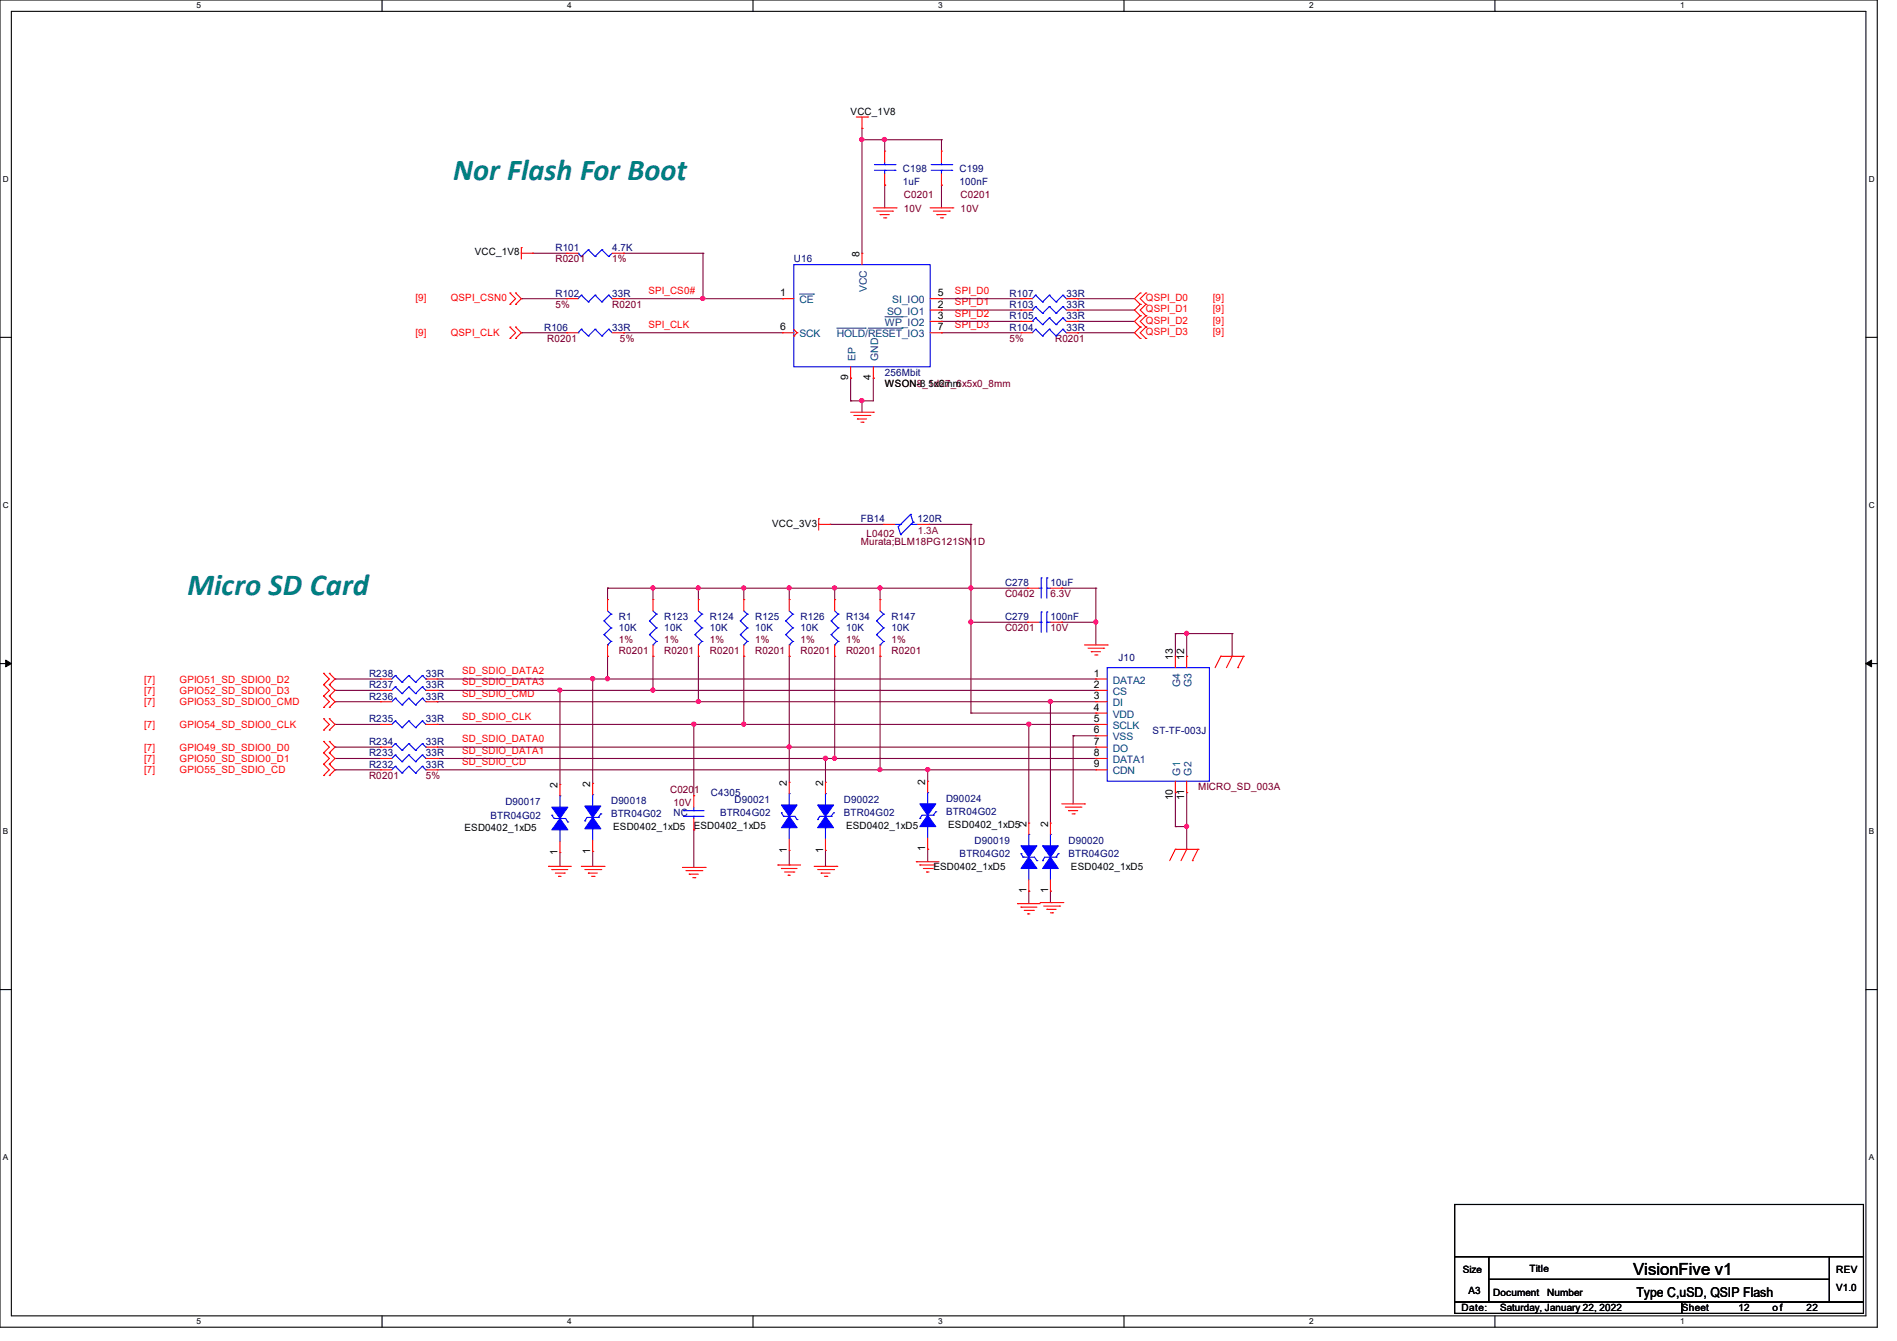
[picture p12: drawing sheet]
<svg xmlns="http://www.w3.org/2000/svg" width="297mm" height="210mm" viewBox="0 0 297 210" stroke-linecap="round" stroke-linejoin="round" font-family="sans-serif">
<path d="M0 0h293.9v207.9h-293.9zM1.8 1.8h290.3v204.3h-290.3z" fill="none" stroke="#000" stroke-width=".17"/>
<g fill="#fff">
<path d="M30.8 .2h.7v1.4h-.7z"/>
<path d="M30.8 206.2h.7v1.4h-.7z"/>
</g>
<path d="M59.8 0v1.8M59.8 206.1v1.8" fill="none" stroke="#000" stroke-width=".17"/>
<g fill="#fff">
<path d="M88.8 .2h.7v1.4h-.7z"/>
<path d="M88.8 206.2h.7v1.4h-.7z"/>
</g>
<path d="M117.9 0v1.8M117.9 206.1v1.8" fill="none" stroke="#000" stroke-width=".17"/>
<g fill="#fff">
<path d="M146.9 .2h.7v1.4h-.7z"/>
<path d="M146.9 206.2h.7v1.4h-.7z"/>
</g>
<path d="M176 0v1.8M176 206.1v1.8" fill="none" stroke="#000" stroke-width=".17"/>
<g fill="#fff">
<path d="M205 .2h.7v1.4h-.7z"/>
<path d="M205 206.2h.7v1.4h-.7z"/>
</g>
<path d="M234.1 0v1.8M234.1 206.1v1.8" fill="none" stroke="#000" stroke-width=".17"/>
<g fill="#fff">
<path d="M263.1 .2h.6v1.4h-.6z"/>
<path d="M263.1 206.2h.6v1.4h-.6z"/>
<path d="M.5 27.3h.9v1.4h-.9z"/>
<path d="M292.6 27.3h.9v1.4h-.9z"/>
<path d="M.5 78.4h.9v1.4h-.9z"/>
<path d="M292.6 78.4h.9v1.4h-.9z"/>
</g>
<path d="M0 52.8h1.8M292.1 52.8h1.8" fill="none" stroke="#000" stroke-width=".17"/>
<g fill="#fff">
<path d="M.5 129.5h.8v1.4h-.8z"/>
<path d="M292.6 129.5h.8v1.4h-.8z"/>
</g>
<path d="M0 103.9h1.8M292.1 103.9h1.8" fill="none" stroke="#000" stroke-width=".17"/>
<path d="M.9 103.4l.9 .5-.9 .5zM292.1 103.9l.9-.5v1z" fill="#000" stroke="#000" stroke-width=".16"/>
<g fill="#fff">
<path d="M.5 180.5h.8v1.4h-.8z"/>
<path d="M292.6 180.5h.8v1.4h-.8z"/>
</g>
<path d="M0 155h1.8M292.1 155h1.8M227.8 188.6h64v8.2h-64zM227.8 196.8h5.3v7.1h-5.3zM233.1 196.8h53.3v3.6h-53.3zM286.4 196.8h5.4v7.1h-5.4zM227.8 203.9h35.5v1.8h-35.5zM233.1 200.4h53.3v3.5h-53.3zM263.3 203.9h28.5v1.8h-28.5z" fill="none" stroke="#000" stroke-width=".17"/>
<g fill="none" stroke="#800040" stroke-width=".17">
<path d="M83.4 39.7h.1M83.4 39.7h5.3M97.6 39.7h.1M97.6 39.7h12.5M110.1 39.7h.1M110.1 39.7v7.1M135 20.1h.1M135 21.9h.1M135 20.1v19.6M135 21.9h12.4M138.5 21.9h.1M138.5 29h.1"/>
<path d="M138.5 21.9v1.8M138.5 29v3.6M147.4 21.9h.1M147.4 29h.1M147.4 21.9v1.8M147.4 29v3.6M81.6 46.8h.1M81.6 52.1h.1M81.6 46.8h7.1M81.6 52.1h7.1M97.6 46.8h.1M97.6 52.1h.1"/>
<path d="M97.6 46.8h24.9M97.6 52.1h24.9M110.1 46.8h.1M133.2 59.2h.1M133.2 59.2v3.6M136.7 59.2h.1M136.7 59.2v3.6h-3.5M147.4 48.6h.1M147.4 52.1h.1M147.4 50.3h.1M147.4 46.8h.1M147.4 46.8h12.5"/>
<path d="M147.4 48.6h12.5M147.4 52.1h12.5M147.4 50.3h12.5M168.7 48.6h.1M168.7 52.1h.1M168.7 50.3h.1M168.7 46.8h.1M168.7 46.8h8.9M168.7 48.6h8.9M168.7 52.1h8.9M168.7 50.3h8.9M133.2 62.8h.1"/>
<path d="M135 62.8h.1M135 62.8v1.8M95.1 92.1h.1M95.1 92.1h65.8M95.1 92.1v1.8M102.2 92.1h.1M102.2 92.1v1.8M109.3 92.1h.1M109.3 92.1v1.8M116.5 92.1h.1M116.5 92.1v1.8M123.6 92.1h.1"/>
<path d="M123.6 92.1v1.8M130 82.1h.1M130 82.1h8.3M130.7 92.1h.1M130.7 92.1v1.8M137.8 92.1h.1M137.8 92.1v1.8M145.5 82.1h.1M145.5 82.1h6.5M152 92.1h.1M152 97.5h.1M152 82.1h.1"/>
<path d="M152 82.1v29.6M152 97.5h8.9M166.2 92.1h.1M166.2 97.5h.1M166.2 97.5h5.4M166.2 92.1h5.4M171.6 92.1h.1M171.6 97.5h.1M171.6 92.1v8.9M184 99.2h.1M184 99.2v3.6M184 99.2h8.9"/>
<path d="M185.8 99.2h.1M185.8 99.2v3.6M192.9 99.2h.1M192.9 99.2v3.6M52.5 109.9h.1M52.5 117h.1M52.5 118.8h.1M52.5 113.5h.1M52.5 108.1h.1M52.5 106.3h.1M52.5 118.8h7.1M52.5 117h7.1"/>
<path d="M52.5 113.5h7.1M52.5 109.9h7.1M52.5 108.1h7.1M52.5 106.3h7.1M68.5 113.5h.1M68.5 109.9h.1M68.5 118.8h103.1M68.5 117h103.1M68.5 113.5h103.1M68.5 109.9h103.1M68.5 108.1h103.1M68.5 106.3h103.1"/>
<path d="M87.7 108.1h.1M87.7 108.1v14.8M92.8 106.3h.1M92.8 106.3v16.4M95.1 102.8h.1M95.1 106.3h.1M95.1 102.8v3.5M102.2 102.8h.1M102.2 108.1h.1M102.2 102.8v5.3M108.6 113.5h.1M108.6 113.5v11.1"/>
<path d="M109.3 102.8h.1M109.3 102.8v7.1M116.5 102.8h.1M116.5 113.5h.1M116.5 102.8v10.7M123.6 117h.1M123.6 102.8h.1M123.6 102.8v19.7M129.2 118.8h.1M129.2 118.8v3.7M130.7 102.8h.1M130.7 118.8h.1"/>
<path d="M130.7 102.8v16M137.8 102.8h.1M137.8 102.8v17.8M152 111.7h.1M152 111.7h19.6M161.1 113.5h.1M161.1 113.5v15.4M164.5 109.9h.1M164.5 109.9v19M168 115.2h.1M168 115.2h3.6M168 115.2v10.7"/>
<path d="M52.5 120.6h.1M52.5 120.6h7.1M68.5 120.6h103.1M87.7 135.7h.1M87.7 133.5v2.2M92.8 133.3h.1M92.8 133.3v2.4M108.6 130h.1M108.6 130v5.8M123.6 135.5h.1M123.6 133.2v2.3M129.2 135.7h.1"/>
<path d="M129.2 133.2v2.5M137.8 120.6h.1M145.2 120.6h.1M145.2 133h.1M145.2 120.6v1.7M145.2 133v2M161.1 139.6h.1M161.1 139.6v1.9M164.5 139.6h.1M164.5 139.6v1.8h.1M184 124.1h.1M184 129.5h.1"/>
<path d="M184 124.1v5.4M184 129.5h1.8M185.8 124.1h.1M185.8 129.5h.1M185.8 124.1v8.9M164.6 141.4h.1"/>
</g>
<g fill="#f0f" stroke="#f0f" stroke-width=".17">
<circle cx="138.5" cy="21.8" r=".33"/>
<circle cx="110" cy="46.7" r=".33"/>
<circle cx="134.9" cy="62.7" r=".33"/>
<circle cx="129.3" cy="118.7" r=".33"/>
<circle cx="108.6" cy="113.4" r=".33"/>
<circle cx="87.6" cy="108.1" r=".33"/>
<circle cx="92.8" cy="106.3" r=".33"/>
<circle cx="185.8" cy="129.4" r=".32"/>
<circle cx="185.8" cy="99.2" r=".32"/>
<circle cx="152" cy="97.4" r=".32"/>
<circle cx="171.6" cy="97.4" r=".32"/>
<circle cx="134.9" cy="21.8" r=".33"/>
<circle cx="95.1" cy="106.3" r=".32"/>
<circle cx="102.2" cy="108.1" r=".32"/>
<circle cx="109.3" cy="109.9" r=".32"/>
<circle cx="164.4" cy="109.9" r=".32"/>
<circle cx="116.4" cy="113.4" r=".32"/>
<circle cx="130.7" cy="118.7" r=".32"/>
<circle cx="137.8" cy="120.5" r=".32"/>
<circle cx="102.2" cy="92.1" r=".32"/>
<circle cx="116.4" cy="92.1" r=".32"/>
<circle cx="109.3" cy="92.1" r=".32"/>
<circle cx="130.7" cy="92.1" r=".32"/>
<circle cx="123.5" cy="92.1" r=".32"/>
<circle cx="152" cy="92.1" r=".32"/>
<circle cx="137.8" cy="92.1" r=".32"/>
<circle cx="123.5" cy="117" r=".32"/>
<circle cx="145.3" cy="120.5" r=".33"/>
<circle cx="161.1" cy="113.4" r=".33"/>
</g>
<g fill="none" stroke="#f00" stroke-width=".17">
<path d="M134.1 18.3h1.7M135 18.3v1.8M135.8 18.3h.1M81.6 38.8h.1M81.6 39.7h1.8M81.6 38.8v1.8M83.4 39.7h.1M88.7 39.7h.1M88.7 39.7h1.8M95.8 39.7h1.8M97.6 39.7h.1M135 20.1h.1"/>
<path d="M135 39.7h.1M135 39.7v1.7M136.7 32.6h3.6M137.2 33.1h2.5M137.8 33.6h.1M137.8 33.6h1.4M138.3 34.1h.4M138.5 23.7h.1M138.5 29h.1M138.5 23.7v1.7M138.5 27.2v1.8M138.7 34.1h.1"/>
<path d="M139.7 33.1h.1M140.3 32.6h.1M145.6 32.6h3.6M146.1 33.1h2.5M146.7 33.6h.1M146.7 33.6h1.4M147.2 34.1h.4M147.4 23.7h.1M147.4 29h.1M147.4 23.7v1.7M147.4 27.2v1.8M147.6 34.1h.1"/>
<path d="M148.6 33.1h.1M149.2 32.6h.1M79.8 47.7h.1M79.8 45.9h.1M79.8 53h.1M79.8 51.2h.1M79.8 45.9l.9 .9-.9 .9M79.8 51.2l.9 .9-.9 .9M80.7 45.9h.1M80.7 47.7h.1M80.7 51.2h.1M80.7 53h.1"/>
<path d="M80.7 45.9l.9 .9-.9 .9M80.7 51.2l.9 .9-.9 .9M88.7 52.1h.1M88.7 46.8h.1M88.7 52.1h1.8M88.7 46.8h1.8M95.8 52.1h1.8M95.8 46.8h1.8M97.6 52.1h.1M97.6 46.8h.1M122.5 46.8h.1M122.5 52.1h.1"/>
<path d="M122.5 52.1h1.8M122.5 46.8h1.8M124.3 52.6h.1M124.3 51.6l.5 .5M124.8 52.1h.1M124.8 52.1l-.5 .5M133.2 59.2h.1M133.2 57.4v1.8M136.7 59.2h.1M136.7 57.4v1.8M145.6 50.3h1.8M145.6 52.1h1.8"/>
<path d="M145.6 46.8h1.8M145.6 48.6h1.8M147.4 48.6h.1M147.4 50.3h.1M147.4 46.8h.1M147.4 52.1h.1M159.9 50.3h.1M159.9 48.6h.1M159.9 52.1h.1M159.9 46.8h.1M159.9 50.3h1.7M159.9 52.1h1.7"/>
<path d="M159.9 46.8h1.7M159.9 48.6h1.7M167 50.3h1.7M167 52.1h1.7M167 46.8h1.7M167 48.6h1.7M168.7 50.3h.1M168.7 48.6h.1M168.7 52.1h.1M168.7 46.8h.1M178.5 47.7h.1M178.5 45.9h.1"/>
<path d="M178.5 49.4h.1M178.5 51.2h.1M178.5 53h.1M178.5 45.9l-.9 .9 .9 .9M178.5 47.7l-.9 .9 .9 .8M178.5 49.4l-.9 .9 .9 .9M178.5 51.2l-.9 .9 .9 .9M179.4 45.9h.1M179.4 47.7h.1M179.4 49.4h.1M179.4 51.2h.1M179.4 53h.1"/>
<path d="M179.4 45.9l-.9 .9 .9 .9M179.4 47.7l-.9 .9 .9 .8M179.4 49.4l-.9 .9 .9 .9M179.4 51.2l-.9 .9 .9 .9M133.2 64.6h3.5M133.7 65.1h2.5M134.2 65.6h.1M134.2 65.6h1.5M134.8 66.1h.3M135.1 66.1h.1M136.2 65.1h.1M136.7 64.6h.1"/>
<path d="M95.1 93.9h.1M95.1 93.9v1.8M102.2 93.9h.1M102.2 93.9v1.8M109.3 93.9h.1M109.3 93.9v1.8M116.5 93.9h.1M116.5 93.9v1.8M123.6 93.9h.1M123.6 93.9v1.8M128.2 81.2h.1M128.2 82.1h1.8"/>
<path d="M128.2 81.2v1.8M130 82.1h.1M130.7 93.9h.1M130.7 93.9v1.8M137.8 93.9h.1M137.8 93.9v1.8M138.3 82.1h.1M138.3 82.1h1.8M143.7 82.1h1.8M145.5 82.1h.1M160.9 92.1h.1M160.9 97.5h.1"/>
<path d="M160.9 92.1h1.8M160.9 97.5h1.8M164.5 92.1h1.7M164.5 97.5h1.7M166.2 92.1h.1M166.2 97.5h.1M50.7 117.9h.1M50.7 116.1h.1M50.7 119.7h.1M50.7 107.2h.1M50.7 105.5h.1M50.7 109h.1"/>
<path d="M50.7 110.8h.1M50.7 114.3h.1M50.7 112.6h.1M50.7 116.1l.9 .9-.9 .9M50.7 117.9l.9 .9-.9 .9M50.7 105.5l.9 .8-.9 .9M50.7 107.2l.9 .9-.9 .9M50.7 109l.9 .9-.9 .9M50.7 112.6l.9 .9-.9 .8M50.7 119.7l.9 .9-.9 .9M51.6 116.1h.1M51.6 117.9h.1"/>
<path d="M51.6 119.7h.1M51.6 105.5h.1M51.6 107.2h.1M51.6 109h.1M51.6 110.8h.1M51.6 112.6h.1M51.6 114.3h.1M51.6 116.1l.9 .9-.9 .9M51.6 117.9l.9 .9-.9 .9M51.6 105.5l.9 .8-.9 .9M51.6 107.2l.9 .9-.9 .9M51.6 109l.9 .9-.9 .9"/>
<path d="M51.6 112.6l.9 .9-.9 .8M51.6 119.7l.9 .9-.9 .9M59.6 106.3h.1M59.6 113.5h.1M59.6 118.8h.1M59.6 109.9h.1M59.6 108.1h.1M59.6 117h.1M59.6 106.3h1.7M59.6 113.5h1.7M59.6 118.8h1.7M59.6 109.9h1.7"/>
<path d="M59.6 108.1h1.7M59.6 117h1.7M66.7 106.3h1.8M66.7 113.5h1.8M66.7 118.8h1.8M66.7 109.9h1.8M66.7 108.1h1.8M66.7 117h1.8M68.5 106.3h.1M68.5 113.5h.1M68.5 118.8h.1M68.5 109.9h.1"/>
<path d="M68.5 108.1h.1M68.5 117h.1M95.1 102.8h.1M95.1 101v1.8M102.2 102.8h.1M102.2 101v1.8M109.3 102.8h.1M109.3 101v1.8M116.5 102.8h.1M116.5 101v1.8M123.6 102.8h.1M123.6 101v1.8"/>
<path d="M130.7 102.8h.1M130.7 101v1.8M137.8 102.8h.1M137.8 101v1.8M169.8 101h3.6M170.3 101.5h2.5M170.9 102.1h.1M170.9 102.1h1.4M171.4 102.6h.3M171.6 106.3h.1M171.6 108.1h.1M171.6 109.9h.1"/>
<path d="M171.6 111.7h.1M171.6 113.5h.1M171.6 115.2h.1M171.6 117h.1M171.6 118.8h.1M171.6 106.3h1.8M171.6 113.5h1.8M171.6 118.8h1.8M171.6 109.9h1.8M171.6 108.1h1.8M171.6 111.7h1.8M171.6 115.2h1.8"/>
<path d="M171.6 117h1.8M171.7 102.6h.1M172.8 101.5h.1M173.4 101h.1M184 102.8h.1M184 102.8v1.8M185.8 102.8h.1M185.8 102.8v1.8M191.1 102.8h.1M191.1 102.8l-.9 1.8M191.1 102.8h3.6M192.9 102.8h.1"/>
<path d="M192.9 102.8l-.9 1.8M193.8 104.6h.1M194.7 102.8h.1M194.7 102.8l-.9 1.8M50.7 121.5h.1M51.6 121.5h.1M59.6 120.6h.1M59.6 120.6h1.7M66.7 120.6h1.8M68.5 120.6h.1M85.9 135.7h.1M85.9 135.7h3.6"/>
<path d="M86.4 136.2h.1M86.4 136.2h2.5M87 136.7h1.3M87.5 137.2h.1M87.5 137.2h.3M87.7 133.5h.1M87.7 122.9h.1M87.7 122.9v1.7M87.7 131.7v1.8M88.3 136.7h.1M91 135.7h3.6M91.6 136.2h2.5"/>
<path d="M92.1 136.7h.1M92.1 136.7h1.4M92.6 137.2h.4M92.8 133.3h.1M92.8 122.7h.1M92.8 122.7v1.8M92.8 131.6v1.7M93 137.2h.1M94.1 136.2h.1M94.6 135.7h.1M106.8 135.8h3.6M107.4 136.4h2.5"/>
<path d="M107.9 136.9h.1M107.9 136.9h1.4M108.5 137.5h.3M108.6 130h.1M108.6 124.6h.1M108.6 124.6v1.8M108.6 128.2v1.8M108.8 137.5h.1M109.9 136.4h.1M110.4 135.8h.1M121.8 135.5h.1M121.8 135.5h3.5"/>
<path d="M122.3 136h.1M122.3 136h2.5M122.9 136.6h1.4M123.4 137.1h.1M123.4 137.1h.3M123.6 133.2h.1M123.6 122.5h.1M123.6 122.5v1.8M123.6 131.4v1.8M124.3 136.6h.1M127.5 135.7h3.5M128 136.2h2.5"/>
<path d="M128.6 136.7h.1M128.6 136.7h1.4M129.1 137.2h.4M129.2 133.2h.1M129.2 122.5h.1M129.2 122.5v1.8M129.2 131.4v1.8M129.5 137.2h.1M130.5 136.2h.1M131 135.7h.1M143.5 135h.1M143.5 135h3.5"/>
<path d="M144 135.5h.1M144 135.5h2.5M144.6 136h1.4M145.1 136.6h.1M145.1 136.6h.4M145.2 133h.1M145.2 122.3h.1M145.2 122.3v1.8M145.2 131.2v1.8M146 136h.1M161.1 139.6h.1M161.1 128.9h.1"/>
<path d="M161.1 128.9v1.8M161.1 137.8v1.8M164.5 139.6h.1M164.5 128.9h.1M164.5 128.9v1.8M164.5 137.8v1.8M166.2 125.9h3.6M166.8 126.4h2.4M167.3 127h.1M167.3 127h1.4M167.9 127.5h.3M168.2 127.5h.1"/>
<path d="M169.2 126.4h.1M169.8 125.9h.1M171.6 120.6h.1M171.6 120.6h1.8M184 133h.1M184 124.1h.1M184 133l-.9 1.8M184 133h3.6M184 122.3v1.8M185.8 133h.1M185.8 124.1h.1M185.8 133l-.9 1.8"/>
<path d="M185.8 122.3v1.8M186.7 134.8h.1M187.6 133h.1M187.6 133l-.9 1.8M159.3 141.5h.1M159.3 141.5h3.6M159.9 142.1h.1M159.9 142.1h2.4M160.4 142.6h1.4M160.9 143.1h.1M160.9 143.1h.3M161.8 142.6h.1"/>
<path d="M162.9 141.4h3.5M163.4 141.9h2.5M163.9 142.4h.1M163.9 142.4h1.5M164.5 143h.3M164.8 143h.1M165.9 141.9h.1M166.4 141.4h.1"/>
</g>
<g fill="none" stroke="#00f" stroke-width=".17">
<path d="M90.5 39.7h.1M90.5 39.7l.5 .5M92.1 39.1h.1M92.1 39.1l1.1 1.1M92.1 39.1l-1.1 1.1M94.2 39.1h.1M94.2 39.1l1.1 1.1M94.2 39.1l-1 1.1M95.8 39.7l-.5 .5M136.9 25.8h3.2M136.9 26.7h3.2M138.5 26.7h.1"/>
<path d="M138.5 25.8h.1M138.5 25.4v.4M138.5 26.7v.5M140.1 25.8h.1M140.1 26.7h.1M145.8 25.8h3.2M145.8 26.7h3.2M147.4 26.7h.1M147.4 25.8h.1M147.4 25.4v.4M147.4 26.7v.5M149 25.8h.1"/>
<path d="M149 26.7h.1M90.5 52.1h.1M91 40.2h.1M91 51.6h.1M91 46.2h.1M91 51.6l1.1 1M91 51.6l-.5 .5M91 46.2l-.5 .6M91 46.2l1.1 1.1M92.1 52.6h.1M92.1 47.3h.1M93.2 40.2h.1"/>
<path d="M93.2 51.6h.1M93.2 46.2h.1M93.2 51.6l1 1M93.2 51.6l-1.1 1M93.2 46.2l-1.1 1.1M93.2 46.2l1 1.1M94.2 52.6h.1M94.2 47.3h.1M95.3 40.2h.1M95.3 51.6h.1M95.3 46.2h.1M95.3 51.6l.5 .5"/>
<path d="M95.3 51.6l-1.1 1M95.3 46.2l-1.1 1.1M95.3 46.2l.5 .6M95.8 46.8h.1M124.3 41.4h21.3v16h-21.3zM161.6 50.3h.1M161.6 48.6h.1M162.1 49.8h.1M162.1 48h.1M162.1 51.6h.1M162.1 46.2h.1M162.1 49.8l1.1 1"/>
<path d="M162.1 49.8l-.5 .5M162.1 48l1.1 1.1M162.1 48l-.5 .6M162.1 51.6l-.5 .5M162.1 51.6l1.1 1M162.1 46.2l-.5 .6M162.1 46.2l1.1 1.1M163.2 50.8h.1M163.2 49.1h.1M163.2 52.6h.1M163.2 47.3h.1M164.3 49.8h.1"/>
<path d="M164.3 48h.1M164.3 51.6h.1M164.3 46.2h.1M164.3 49.8l1.1 1M164.3 49.8l-1.1 1M164.3 48l1.1 1.1M164.3 48l-1.1 1.1M164.3 51.6l-1.1 1M164.3 51.6l1.1 1M164.3 46.2l-1.1 1.1M164.3 46.2l1.1 1.1M165.4 50.8h.1"/>
<path d="M165.4 49.1h.1M165.4 52.6h.1M165.4 47.3h.1M166.4 49.8h.1M166.4 48h.1M166.4 51.6h.1M166.4 46.2h.1M166.4 49.8l.6 .5M166.4 49.8l-1 1M166.4 48l.6 .6M166.4 48l-1 1.1M166.4 51.6l-1 1"/>
<path d="M166.4 51.6l.6 .5M166.4 46.2l-1 1.1M166.4 46.2l.6 .6M167 52.1h.1M167 46.8h.1M94.6 97.2h.1M94.6 99.4h.1M94.6 97.2l1.1 1.1M94.6 99.4l1.1 1.1M95.1 95.7l.6 .5M95.7 96.2h.1M95.7 98.3h.1"/>
<path d="M95.7 96.2l-1.1 1M95.7 98.3l-1.1 1.1M101.7 97.2h.1M101.7 99.4h.1M101.7 97.2l1.1 1.1M101.7 99.4l1.1 1.1M102.2 95.7l.6 .5M102.8 96.2h.1M102.8 98.3h.1M102.8 96.2l-1.1 1M102.8 98.3l-1.1 1.1M108.8 97.2h.1"/>
<path d="M108.8 99.4h.1M108.8 97.2l1.1 1.1M108.8 99.4l1.1 1.1M109.3 95.7l.6 .5M109.9 96.2h.1M109.9 98.3h.1M109.9 96.2l-1.1 1M109.9 98.3l-1.1 1.1M115.9 97.2h.1M115.9 99.4h.1M115.9 97.2l1.1 1.1M115.9 99.4l1.1 1.1"/>
<path d="M116.5 95.7l.5 .5M117 96.2h.1M117 98.3h.1M117 96.2l-1.1 1M117 98.3l-1.1 1.1M123 97.2h.1M123 99.4h.1M123 97.2l1.1 1.1M123 99.4l1.1 1.1M123.6 95.7l.5 .5M124.1 96.2h.1M124.1 98.3h.1"/>
<path d="M124.1 96.2l-1.1 1M124.1 98.3l-1.1 1.1M130.1 97.2h.1M130.1 99.4h.1M130.1 97.2l1.1 1.1M130.1 99.4l1.1 1.1M130.7 95.7l.5 .5M131.2 96.2h.1M131.2 98.3h.1M131.2 96.2l-1.1 1M131.2 98.3l-1.1 1.1M137.2 97.2h.1"/>
<path d="M137.2 99.4h.1M137.2 97.2l1.1 1.1M137.2 99.4l1.1 1.1M137.8 95.7l.5 .5M138.3 96.2h.1M138.3 98.3h.1M138.3 96.2l-1.1 1M138.3 98.3l-1.1 1.1M140.1 82.1h.9M141 83.7h.1M141 82.1h.1M142.6 80.6h.1"/>
<path d="M142.6 82.1h.1M142.6 80.6l-2 1.9 .4 1.2M142.6 82.1h1.1M142.6 80.6l.4 1.2M143 81.8h.1M143 81.8l-2 1.9M162.7 92.1h.3M162.7 97.5h.3M163 90.5h.1M163 92.1h.1M163 95.8h.1M163 97.5h.1"/>
<path d="M163 90.5v3.2M163 95.8v3.2M163.9 92.1h.1M163.9 90.5h.1M163.9 97.5h.1M163.9 95.8h.1M163.9 92.1h.6M163.9 90.5v3.2M163.9 95.8v3.2M163.9 97.5h.6M61.9 105.8h.1M61.9 112.9h.1"/>
<path d="M61.9 118.2h.1M61.9 109.3h.1M61.9 107.6h.1M61.9 116.5h.1M61.9 105.8l-.6 .5M61.9 105.8l1 1M61.9 112.9l-.6 .6M61.9 112.9l1 1.1M61.9 118.2l-.6 .6M61.9 118.2l1 1.1M61.9 109.3l-.6 .6M61.9 109.3l1 1.1"/>
<path d="M61.9 107.6l-.6 .5M61.9 107.6l1 1M61.9 116.5l-.6 .5M61.9 116.5l1 1M62.9 106.8h.1M62.9 114h.1M62.9 119.3h.1M62.9 110.4h.1M62.9 108.6h.1M62.9 117.5h.1M64 105.8h.1M64 112.9h.1"/>
<path d="M64 118.2h.1M64 109.3h.1M64 107.6h.1M64 116.5h.1M64 105.8l-1.1 1M64 105.8l1.1 1M64 112.9l-1.1 1.1M64 112.9l1.1 1.1M64 118.2l-1.1 1.1M64 118.2l1.1 1.1M64 109.3l-1.1 1.1M64 109.3l1.1 1.1"/>
<path d="M64 107.6l-1.1 1M64 107.6l1.1 1M64 116.5l-1.1 1M64 116.5l1.1 1M65.1 106.8h.1M65.1 114h.1M65.1 119.3h.1M65.1 110.4h.1M65.1 108.6h.1M65.1 117.5h.1M66.1 105.8h.1M66.1 112.9h.1"/>
<path d="M66.1 118.2h.1M66.1 109.3h.1M66.1 107.6h.1M66.1 116.5h.1M66.1 105.8l-1 1M66.1 105.8l.6 .5M66.1 112.9l-1 1.1M66.1 112.9l.6 .6M66.1 118.2l-1 1.1M66.1 118.2l.6 .6M66.1 109.3l-1 1.1M66.1 109.3l.6 .6"/>
<path d="M66.1 107.6l-1 1M66.1 107.6l.6 .5M66.1 116.5l-1 1M66.1 116.5l.6 .5M66.7 106.3h.1M66.7 113.5h.1M66.7 118.8h.1M66.7 109.9h.1M66.7 108.1h.1M66.7 117h.1M95.1 101h.1M95.7 100.5h.1"/>
<path d="M95.7 100.5l-.6 .5M102.2 101h.1M102.8 100.5h.1M102.8 100.5l-.6 .5M109.3 101h.1M109.9 100.5h.1M109.9 100.5l-.6 .5M116.5 101h.1M117 100.5h.1M117 100.5l-.5 .5M123.6 101h.1M124.1 100.5h.1"/>
<path d="M124.1 100.5l-.5 .5M130.7 101h.1M131.2 100.5h.1M131.2 100.5l-.5 .5M137.8 101h.1M138.3 100.5h.1M138.3 100.5l-.5 .5M173.4 104.6h16v17.7h-16zM61.9 120h.1M61.9 120l-.6 .6M61.9 120l1 1.1M62.9 121.1h.1"/>
<path d="M64 120h.1M64 120l-1.1 1.1M64 120l1.1 1.1M65.1 121.1h.1M66.1 120h.1M66.1 120l-1 1.1M66.1 120l.6 .6M66.7 120.6h.1M86.4 127.7h.1M86.4 127.7l.4 .5M86.8 128.2h.1M86.8 128.2h1.8l.3 .5"/>
<path d="M87.7 130h.1M87.7 124.6h.1M87.7 124.6v1.8M87.7 130v1.7M88.9 128.7h.1M91.6 128.6h.1M92.8 129.8h.1M92.8 124.5h.1M92.8 124.5v1.7M92.8 129.8v1.8M93.7 128h.1M93.7 128h-1.8l-.3 .6"/>
<path d="M94.1 127.5h.1M94.1 127.5l-.4 .5M107 127.8h.1M107 127h.1M107 127.8h3.2M107 127h3.2M108.6 127h.1M108.6 127.8h.1M108.6 126.4v.6M108.6 127.8v.4M122.3 127.3h.1M122.3 127.3l.4 .5"/>
<path d="M122.7 127.8h.1M122.7 127.8h1.8l.3 .6M123.6 129.6h.1M123.6 124.3h.1M123.6 124.3v1.8M123.6 129.6v1.8M124.8 128.4h.1M128 128.4h.1M129.2 129.6h.1M129.2 124.3h.1M129.2 124.3v1.8M129.2 129.6v1.8"/>
<path d="M130.1 127.8h.1M130.1 127.8h-1.7l-.4 .6M130.5 127.3h.1M130.5 127.3l-.4 .5M144 128.2h.1M145.2 129.5h.1M145.2 124.1h.1M145.2 124.1v1.8M145.2 129.5v1.7M146.1 127.7h.1M146.1 127.7h-1.7l-.4 .5M146.5 127.1h.1"/>
<path d="M146.5 127.1l-.4 .6M159.9 133.7h.1M159.9 133.7l.3 .5M160.2 134.2h.1M160.2 134.2h1.8l.3 .6M161.1 136h.1M161.1 130.7h.1M161.1 130.7v1.8M161.1 136v1.8M162.3 134.8h.1M163.2 134.8h.1M164.5 136h.1"/>
<path d="M164.5 130.7h.1M164.5 130.7v1.8M164.5 136v1.8M165.4 134.2h.1M165.4 134.2h-1.8l-.4 .6M165.7 133.7h.1M165.7 133.7l-.3 .5"/>
</g>
<g fill="#00f" stroke="#00f" stroke-width=".17">
<path d="M123.6 127.8l1.2 1.8h-2.5z" fill-rule="evenodd"/>
<path d="M122.3 126.1h2.5l-1.2 1.7z" fill-rule="evenodd"/>
<path d="M92.8 128l1.3 1.8h-2.5z" fill-rule="evenodd"/>
<path d="M91.6 126.2h2.5l-1.3 1.8z" fill-rule="evenodd"/>
<path d="M145.2 127.7l1.3 1.8h-2.5z" fill-rule="evenodd"/>
<path d="M144 125.9h2.5l-1.3 1.8z" fill-rule="evenodd"/>
<path d="M129.2 127.8l1.3 1.8h-2.5z" fill-rule="evenodd"/>
<path d="M128 126.1h2.5l-1.3 1.7z" fill-rule="evenodd"/>
<path d="M161.1 134.2l1.2 1.8h-2.4z" fill-rule="evenodd"/>
<path d="M159.9 132.5h2.4l-1.2 1.7z" fill-rule="evenodd"/>
<path d="M164.5 134.2l1.2 1.8h-2.5z" fill-rule="evenodd"/>
<path d="M163.2 132.5h2.5l-1.2 1.7z" fill-rule="evenodd"/>
<path d="M87.7 128.2l1.2 1.8h-2.5z" fill-rule="evenodd"/>
<path d="M86.4 126.4h2.5l-1.2 1.8z" fill-rule="evenodd"/>
</g>
<path d="M125.2 46.1h2.2M127.4 46.1h.1M131 51.4h4.5M135.5 51.4h.1M135.9 51.4h5.3M138.6 49.6h2.6M141.2 49.6h.1M141.2 51.4h.1" fill="none" stroke="#004080" stroke-width=".16"/>
<text font-size="4.8" fill="#008080" x="29.3" y="93.1">Micro SD Card</text>
<text font-size="4.7" fill="#008080" x="71" y="28.2">Nor Flash For Boot</text>
<text font-size="2.6" x="255.7" y="199.7">VisionFive v1</text>
<text font-size="2.1" x="256.2" y="203.2">Type C,uSD, QSIP Flash</text>
<g font-size="1.6">
<text x="133.2" y="18">VCC_1V8</text>
<text x="74.3" y="40">VCC_1V8</text>
<text x="134.6" y="40.2" transform="rotate(-90 134.6 40.2)">8</text>
<text x="122.2" y="46.4">1</text>
<text x="146.9" y="46.4">5</text>
<text x="122.2" y="51.7">6</text>
<text x="146.9" y="48.2">2</text>
<text x="146.9" y="50">3</text>
<text x="146.9" y="51.7">7</text>
<text x="132.8" y="59.6" transform="rotate(-90 132.8 59.6)">9</text>
<text x="136.4" y="59.6" transform="rotate(-90 136.4 59.6)">4</text>
<text x="138.5" y="60.7">WSON-8 5x6mm</text>
<text x="120.9" y="82.5">VCC_3V3</text>
<text x="171.2" y="106">1</text>
<text x="171.2" y="107.7">2</text>
<text x="183.6" y="103.3" transform="rotate(-90 183.6 103.3)">13</text>
<text x="185.4" y="103.3" transform="rotate(-90 185.4 103.3)">12</text>
<text x="171.2" y="109.5">3</text>
<text x="171.2" y="111.3">4</text>
<text x="171.2" y="113.1">5</text>
<text x="171.2" y="114.9">6</text>
<text x="171.2" y="116.6">7</text>
<text x="171.2" y="118.4">8</text>
<text x="87.3" y="123.4" transform="rotate(-90 87.3 123.4)">2</text>
<text x="92.4" y="123.2" transform="rotate(-90 92.4 123.2)">2</text>
<text x="123.2" y="123.1" transform="rotate(-90 123.2 123.1)">2</text>
<text x="128.9" y="123.1" transform="rotate(-90 128.9 123.1)">2</text>
<text x="144.9" y="122.9" transform="rotate(-90 144.9 122.9)">2</text>
<text x="171.2" y="120.2">9</text>
<text x="183.6" y="125.3" transform="rotate(-90 183.6 125.3)">10</text>
<text x="185.4" y="125.3" transform="rotate(-90 185.4 125.3)">11</text>
<text x="72.7" y="130.2">ESD0402_1xD5</text>
<text x="96" y="130">ESD0402_1xD5</text>
<text x="108.6" y="129.8">ESD0402_1xD5</text>
<text x="132.5" y="129.8">ESD0402_1xD5</text>
<text x="148.5" y="129.6">ESD0402_1xD5</text>
<text x="160.7" y="129.5" transform="rotate(-90 160.7 129.5)">2</text>
<text x="164.1" y="129.5" transform="rotate(-90 164.1 129.5)">2</text>
<text x="87.3" y="133.9" transform="rotate(-90 87.3 133.9)">1</text>
<text x="92.4" y="133.7" transform="rotate(-90 92.4 133.7)">1</text>
<text x="123.2" y="133.5" transform="rotate(-90 123.2 133.5)">1</text>
<text x="128.9" y="133.5" transform="rotate(-90 128.9 133.5)">1</text>
<text x="144.9" y="133.3" transform="rotate(-90 144.9 133.3)">1</text>
<text x="146.1" y="136.2">ESD0402_1xD5</text>
<text x="167.7" y="136.2">ESD0402_1xD5</text>
<text x="160.7" y="139.9" transform="rotate(-90 160.7 139.9)">1</text>
<text x="164.1" y="139.9" transform="rotate(-90 164.1 139.9)">1</text>
<text x="229" y="199.3">Size</text>
<text x="229.9" y="202.7">A3</text>
<text x="233.8" y="202.9">Document</text>
<text x="239.5" y="199.1">Title</text>
<text x="242.2" y="202.9">Number</text>
<text x="287.5" y="202.2">V1.0</text>
<text x="287.5" y="199.3">REV</text>
<text x="228.8" y="205.4">Date:</text>
<text x="234.9" y="205.4">Saturday, January 22, 2022</text>
<text x="263.3" y="205.4">Sheet</text>
<text x="272.2" y="205.4">12</text>
<text x="277.5" y="205.4">o f</text>
<text x="282.9" y="205.4">22</text>
</g>
<g font-size="1.6" fill="#000080">
<text x="141.4" y="26.9">C198</text>
<text x="141.4" y="29">1uF</text>
<text x="150.2" y="26.9">C199</text>
<text x="150.2" y="29">100nF</text>
<text x="87" y="39.3">R101</text>
<text x="95.8" y="39.3">4.7K</text>
<text x="124.3" y="41.1">U16</text>
<text x="87" y="46.4">R102</text>
<text x="95.8" y="46.4">33R</text>
<text x="158.1" y="46.4">R107</text>
<text x="167" y="46.4">33R</text>
<text x="85.2" y="51.8">R106</text>
<text x="95.8" y="51.8">33R</text>
<text x="158.1" y="50">R105</text>
<text x="158.1" y="48.2">R103</text>
<text x="158.1" y="51.8">R104</text>
<text x="167" y="50">33R</text>
<text x="167" y="48.2">33R</text>
<text x="167" y="51.8">33R</text>
<text x="138.5" y="58.9">256Mbit</text>
<text x="134.8" y="81.8">FB14</text>
<text x="143.7" y="81.8">120R</text>
<text x="157.4" y="91.8">C278</text>
<text x="164.5" y="91.8">10uF</text>
<text x="96.9" y="97.1">R1</text>
<text x="96.9" y="98.9">10K</text>
<text x="104" y="97.1">R123</text>
<text x="104" y="98.9">10K</text>
<text x="111.1" y="97.1">R124</text>
<text x="111.1" y="98.9">10K</text>
<text x="118.2" y="97.1">R125</text>
<text x="118.2" y="98.9">10K</text>
<text x="125.3" y="97.1">R126</text>
<text x="125.3" y="98.9">10K</text>
<text x="132.5" y="97.1">R134</text>
<text x="132.5" y="98.9">10K</text>
<text x="139.6" y="97.1">R147</text>
<text x="139.6" y="98.9">10K</text>
<text x="157.4" y="97.1">C279</text>
<text x="164.5" y="97.1">100nF</text>
<text x="57.8" y="106">R238</text>
<text x="57.8" y="107.8">R237</text>
<text x="66.7" y="106">33R</text>
<text x="66.7" y="107.8">33R</text>
<text x="175.1" y="103.5">J10</text>
<text x="57.8" y="113.1">R235</text>
<text x="57.8" y="109.6">R236</text>
<text x="66.7" y="113.1">33R</text>
<text x="66.7" y="109.6">33R</text>
<text x="57.8" y="118.4">R233</text>
<text x="57.8" y="116.7">R234</text>
<text x="66.7" y="118.4">33R</text>
<text x="66.7" y="116.7">33R</text>
<text x="180.5" y="114.9">ST-TF-003J</text>
<text x="57.8" y="120.2">R232</text>
<text x="66.7" y="120.2">33R</text>
<text x="95.7" y="125.9">D90018</text>
<text x="111.3" y="124.7">C4305</text>
<text x="115" y="125.7">D90021</text>
<text x="132.1" y="125.7">D90022</text>
<text x="148.1" y="125.6">D90024</text>
<text x="76.8" y="128.2">BTR04G02</text>
<text x="79.1" y="126.1">D90017</text>
<text x="95.7" y="128">BTR04G02</text>
<text x="105.5" y="127.8">NC</text>
<text x="112.7" y="127.8">BTR04G02</text>
<text x="132.1" y="127.8">BTR04G02</text>
<text x="148.1" y="127.7">BTR04G02</text>
<text x="150.2" y="134.2">BTR04G02</text>
<text x="152.6" y="132.1">D90019</text>
<text x="167.3" y="132.1">D90020</text>
<text x="167.3" y="134.2">BTR04G02</text>
</g>
<g font-size="1.6" fill="#800000">
<text x="141.5" y="30.9">C0201</text>
<text x="141.5" y="33.3">10V</text>
<text x="150.4" y="30.9">C0201</text>
<text x="150.4" y="33.3">10V</text>
<text x="87" y="41.1">R0201</text>
<text x="95.8" y="41.1">1%</text>
<text x="85.7" y="53.5">R0201</text>
<text x="87" y="48.2">5%</text>
<text x="95.8" y="48.2">R0201</text>
<text x="97.1" y="53.5">5%</text>
<text x="158.1" y="53.5">5%</text>
<text x="165.2" y="53.5">R0201</text>
<text x="138.5" y="60.7">WSON8_1d27_6x5x0_8mm</text>
<text x="134.8" y="85.3">Murata;BLM18PG121SN1D</text>
<text x="135.7" y="84.1">L0402</text>
<text x="157.4" y="93.6">C0402</text>
<text x="164.5" y="93.6">6.3V</text>
<text x="96.9" y="100.7">1%</text>
<text x="104" y="100.7">1%</text>
<text x="111.1" y="100.7">1%</text>
<text x="118.2" y="100.7">1%</text>
<text x="125.3" y="100.7">1%</text>
<text x="132.5" y="100.7">1%</text>
<text x="139.6" y="100.7">1%</text>
<text x="157.4" y="98.9">C0201</text>
<text x="164.5" y="98.9">10V</text>
<text x="96.9" y="102.4">R0201</text>
<text x="104" y="102.4">R0201</text>
<text x="111.1" y="102.4">R0201</text>
<text x="118.2" y="102.4">R0201</text>
<text x="125.3" y="102.4">R0201</text>
<text x="132.5" y="102.4">R0201</text>
<text x="139.6" y="102.4">R0201</text>
<text x="57.8" y="122">R0201</text>
<text x="66.7" y="122">5%</text>
<text x="104.9" y="124.1">C0201</text>
<text x="187.6" y="123.8">MICRO_SD_003A</text>
<text x="105.5" y="126.2">10V</text>
</g>
<g font-size="1.6" fill="#f00">
<text x="65.1" y="47.1">[9]</text>
<text x="70.6" y="47.1">QSPI_CSN0</text>
<text x="101.5" y="46">SPI_CS0#</text>
<text x="149.5" y="47.8">SPI_D1</text>
<text x="149.5" y="46">SPI_D0</text>
<text x="179.4" y="47.1">QSPI_D0</text>
<text x="189.9" y="47.1">[9]</text>
<text x="65.1" y="52.7">[9]</text>
<text x="70.6" y="52.7">QSPI_CLK</text>
<text x="101.5" y="51.3">SPI_CLK</text>
<text x="149.5" y="51.3">SPI_D3</text>
<text x="149.5" y="49.6">SPI_D2</text>
<text x="179.4" y="48.9">QSPI_D1</text>
<text x="179.4" y="50.7">QSPI_D2</text>
<text x="179.4" y="52.4">QSPI_D3</text>
<text x="189.9" y="48.9">[9]</text>
<text x="189.9" y="50.7">[9]</text>
<text x="189.9" y="52.4">[9]</text>
<text x="22.6" y="106.9">[7]</text>
<text x="28.1" y="106.9">GPIO51_SD_SDIO0_D2</text>
<text x="72.3" y="107.4">SD_SDIO_DATA3</text>
<text x="72.3" y="105.6">SD_SDIO_DATA2</text>
<text x="22.6" y="108.7">[7]</text>
<text x="22.6" y="110.4">[7]</text>
<text x="28.1" y="108.7">GPIO52_SD_SDIO0_D3</text>
<text x="28.1" y="110.4">GPIO53_SD_SDIO0_CMD</text>
<text x="72.3" y="112.7">SD_SDIO_CLK</text>
<text x="72.3" y="109.1">SD_SDIO_CMD</text>
<text x="22.6" y="117.6">[7]</text>
<text x="22.6" y="119.3">[7]</text>
<text x="22.6" y="114">[7]</text>
<text x="28.1" y="117.6">GPIO49_SD_SDIO0_D0</text>
<text x="28.1" y="119.3">GPIO50_SD_SDIO0_D1</text>
<text x="28.1" y="114">GPIO54_SD_SDIO0_CLK</text>
<text x="72.3" y="119.8">SD_SDIO_CD</text>
<text x="72.3" y="118">SD_SDIO_DATA1</text>
<text x="72.3" y="116.2">SD_SDIO_DATA0</text>
<text x="22.6" y="121.1">[7]</text>
<text x="28.1" y="121.1">GPIO55_SD_SDIO_CD</text>
</g>
<g font-size="1.6" fill="#004080">
<text x="125.2" y="47.5">CE</text>
<text x="135.7" y="45.8" transform="rotate(-90 135.7 45.8)">VCC</text>
<text x="139.7" y="47.5">SI_IO0</text>
<text x="125.2" y="52.8">SCK</text>
<text x="131" y="52.8">HOLD/RESET_IO3</text>
<text x="138.6" y="51.1">WP_IO2</text>
<text x="138.9" y="49.3">SO_IO1</text>
<text x="133.9" y="56.6" transform="rotate(-90 133.9 56.6)">EP</text>
<text x="137.5" y="56.6" transform="rotate(-90 137.5 56.6)">GND</text>
<text x="174.2" y="107.1">DATA2</text>
<text x="184.8" y="107.6" transform="rotate(-90 184.8 107.6)">G4</text>
<text x="186.6" y="107.6" transform="rotate(-90 186.6 107.6)">G3</text>
<text x="174.2" y="108.8">CS</text>
<text x="174.2" y="110.6">DI</text>
<text x="174.2" y="112.4">VDD</text>
<text x="174.2" y="114.2">SCLK</text>
<text x="174.2" y="116">VSS</text>
<text x="174.2" y="117.7">DO</text>
<text x="174.2" y="119.5">DATA1</text>
<text x="174.2" y="121.3">CDN</text>
<text x="184.8" y="121.5" transform="rotate(-90 184.8 121.5)">G1</text>
<text x="186.6" y="121.5" transform="rotate(-90 186.6 121.5)">G2</text>
</g>
<text font-size="1.6" fill="#800040" x="143.7" y="83.6">1.3A</text>
<g font-size="1.3">
<text x="30.8" y="1.3">5</text>
<text x="88.8" y="1.3">4</text>
<text x="146.9" y="1.3">3</text>
<text x="205" y="1.3">2</text>
<text x="263.1" y="1.3">1</text>
<text x=".5" y="28.4">D</text>
<text x="292.6" y="28.4">D</text>
<text x=".5" y="79.5">C</text>
<text x="292.6" y="79.5">C</text>
<text x=".5" y="130.6">B</text>
<text x="292.6" y="130.6">B</text>
<text x=".5" y="181.7">A</text>
<text x="292.6" y="181.7">A</text>
<text x="30.8" y="207.4">5</text>
<text x="88.8" y="207.4">4</text>
<text x="146.9" y="207.4">3</text>
<text x="205" y="207.4">2</text>
<text x="263.1" y="207.4">1</text>
</g>
</svg>
